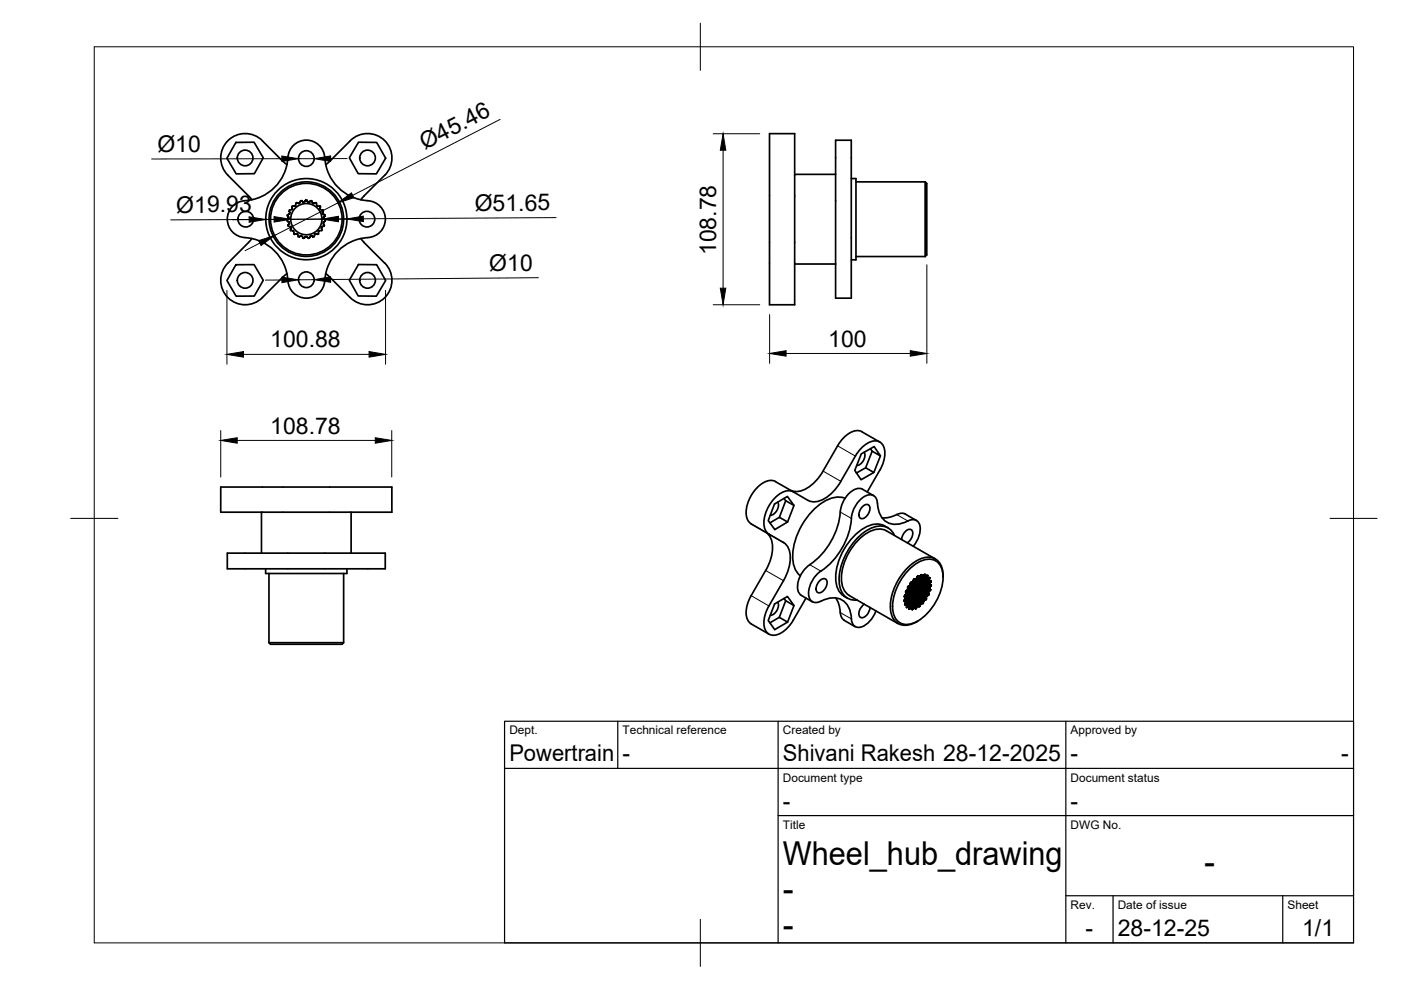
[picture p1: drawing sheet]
<svg xmlns="http://www.w3.org/2000/svg" width="297mm" height="210mm" viewBox="0 0 297 210" stroke-linecap="round" stroke-linejoin="round" font-family="sans-serif">
<!-- layer: Visible -->
<g fill="none" stroke="#000" stroke-width=".36">
<path d="M50 30.2h3.9l1.9 3.3-1.9 3.3-3.8 .1-2-3.4zM55.6 29.9l4.4 4.3M55.6 29.8a5.2 5.2 0 0 0-7.3 0 5.2 5.2 0 0 0 0 7.3l5.1 5.3M60 34.2l.8 .7M61 33.4a9.6 9.6 0 0 1-9.1 9.1 3.9 3.9 0 0 0-3.7 4 3.9 3.9 0 0 0 3.7 3.9M68.8 33.4a3.9 3.9 0 0 0-3.9-3.7 3.9 3.9 0 0 0-3.9 3.7M68.9 33.4a9.6 9.6 0 0 0 9.1 9.1M69.9 34.2l4.4-4.4a5.2 5.2 0 0 1 7.3 0 5.2 5.2 0 0 1 0 7.3l-4.4 4.4M69.9 34.2l-.8 .7M76 30.2h3.9l1.9 3.3-2 3.4-3.9-.1-1.8-3.3zM163.2 28.3h5.3v36.3h-5.3zM168.5 37h8.7"/>
<path d="M177.2 29.7h3.3v33.5h-3.3zM180.5 37.9h1v17.2h-1M181.5 38.6h14.7l.3 .3v15.2l-.3 .3M196.2 38.6v15.8M48.3 55.8a5.2 5.2 0 0 0 0 7.3 5.2 5.2 0 0 0 7.3 0M50 56.1h3.9l1.9 3.3-1.9 3.4h-3.8l-2-3.3zM51.9 50.4a9.6 9.6 0 0 1 9.1 9.1M53.4 50.6l-5.1 5.2M60.8 58l-5.2 5.1M60.9 45.6l.5-.2 .1-.3-.2-.4 .5-.2 .2-.2v-.6h.5l.2-.1v-.6l.8 .1 .3-.5 .7 .2 .4-.4 .4 .4 .3 .1 .4-.4 .3 .5 .2 .2 .6-.2 .1 .6 .7 .1-.1 .6 .2 .2h.5l-.2 .6 .1 .3 .5 .2-.3 .6 .4 .6-.5 .3v.2l.3 .6-.6 .1-.1 .3 .2 .5-.6 .1-.2 .2-.1 .6-.4-.2-.3 .2-.1 .5-.7-.2-.4 .5-.4-.3h-.3l-.4 .3-.4-.4-.2-.1-.5 .2-.2-.5-.2-.2-.6 .1M60.9 45.6l.4 .6-.5 .6 .5 .3v.2l-.3 .5M61.1 47.8v.1"/>
<path d="M61.1 47.9l.5 .2 .1 .2-.1 .5 .7 .2v.6M76 56.1h3.9l1.9 3.4-2 3.3h-3.9l-1.8-3.4zM76.5 50.6l.7 .8M77.2 51.4l4.4 4.4M77.2 41.5l-.7 .9M78 50.4a9.9 9.9 0 0 0-9.3 9.9 3.9 3.9 0 0 1-4.1 2.9 3.9 3.9 0 0 1-3.6-3.7M78 42.6a3.9 3.9 0 0 1 3.7 3.9 3.9 3.9 0 0 1-3.7 3.9M81.6 55.8a5.2 5.2 0 0 1 0 7.3 5.2 5.2 0 0 1-7.3 0l-5.2-5.1M168.5 56h8.7M181.5 54.4h14.7M174.5 99.9a8 8 0 0 1-5.5 4.3l-1.3-.2M183.2 95.9a2.15 2.15 0 0 1-1.6 2.8"/>
<path d="M184.6 95.1l.3 .6-1.4 3.5M184.9 95.7l1.8 1-1.4-2-2.7 1.5-1.4 3.5 1.4 2 2.7-1.5-1.8-1-1.9 1.1M186.5 93.7l-3.7-2.2a3.2 3.2 0 0 0-3.6 1l-1.6 2-3.1 5.4M186.7 96.7l-1.4 3.5M46.8 103.3h36.3v5.3h-36.3zM48.2 117.3h33.5v3.3h-33.5zM55.4 108.6v8.7M74.4 108.6v8.7M159.3 111.1l3 1.8M162.3 112.9a4 4 0 0 1 1.4 4.1 10.7 10.7 0 0 1-1.3 4M164.4 102.1l6.9 4M164.4 102.1a3.2 3.2 0 0 0-3.5 .9 7.7 7.7 0 0 0-2.6 6.7l.5 1 .5 .4"/>
<path d="M164.9 106.5a2.16 2.16 0 0 1-1.6 2.8M165.2 109.7l1.4-3.5 1.7 1-1.3 3.5M166.2 105.7l.4 .5M168.2 104.3a3.2 3.2 0 0 0-3.5 .9 7.7 7.7 0 0 0-2.6 6.7l.5 1 .4 .3 3.1 1.8a4 4 0 0 1 1.4 4.1 10.7 10.7 0 0 1-1.4 4l-3.1 5.4a5.2 5.2 0 0 0-.4 5.6 2.48 2.48 0 0 0 3.3-.1 7.7 7.7 0 0 0 2.3-2.5M168.3 107.2l-1.4-1.9-2.7 1.6-1.3 3.5 1.4 1.9 2.7-1.6-1.8-1-2 1.2M171.7 119.7a5.6 5.6 0 0 0-2.4 5.8l.6 .7M178.3 102.1l3.1-5.4a5.2 5.2 0 0 1 4.6-3.2 2.5 2.5 0 0 1 1.6 3 7.7 7.7 0 0 1-1.1 3.2l-2.6 4.6M178.3 102.1a7.7 7.7 0 0 1-5.7 4.3l-1.3-.3M179.2 105.6a5.5 5.5 0 0 0-5.1 1.1 14.5 14.5 0 0 0-6 12.4 4.4 4.4 0 0 0 1.6 3M180.5 109.9a15.4 15.4 0 0 1-7 11.6 5.4 5.4 0 0 0-1.8 5.5 1.6 1.6 0 0 0 2.4 .5 4.1 4.1 0 0 1 5.6 .8 7.7 7.7 0 0 1 .9 3.6 1.6 1.6 0 0 0 2.6 .8 6 6 0 0 0 2.5-3.2M180.5 109.9a5.9 5.9 0 0 1 3.4-4.9 1.59 1.59 0 0 1 2.1 1.7 4.1 4.1 0 0 0 3.6 4.5 7.9 7.9 0 0 0 3.5-1 1.6 1.6 0 0 1 2 1.8 6 6 0 0 1-1.5 3.8M182.9 107.4a.86 .86 0 0 1 1.5 0 2.16 2.16 0 0 1-1.8 2.6 1.44 1.44 0 0 1 0-2.2z"/>
<path d="M185.2 105.1l-2.3-1.4a2.6 2.6 0 0 0-3 1 6.9 6.9 0 0 0-1.9 4.9 15.4 15.4 0 0 1-6.3 10.1M187 109.8a8.5 8.5 0 0 0 3.9-1l1.1 .2 2.3 1.4M187.9 112.5l10.4 6M187.9 112.5a4.5 4.5 0 0 0-4.8 1 12 12 0 0 0-4.6 10.1 3.5 3.5 0 0 0 1.5 2.6M188.3 111.9a4.3 4.3 0 0 0-5.5 .3 12.9 12.9 0 0 0-5.5 11.7 3.7 3.7 0 0 0 1.7 2.5M189.6 113.5a3.3 3.3 0 0 0-4.6-1.6 12.8 12.8 0 0 0-7 12.1 3.4 3.4 0 0 0 3.7 3.2M191.2 114.4a2.19 2.19 0 0 1 1.8-2.2 1.42 1.42 0 0 1 .1 2.2l-.7 .7M56.3 120.6v1h17.3v-1M57 136.3h15.9M57 121.6v14.7M72.9 121.6v14.7l-.4 .3h-15.1l-.4-.3M159.3 132.3l3.7 2.1"/>
<path d="M159.3 126.3a5.5 5.5 0 0 0-.6 5.4l.6 .6M162.3 121l-3 5.3M164.9 127.7a2.16 2.16 0 0 1-1.6 2.8M165.2 130.9l1.4-3.5 1.7 1-1.3 3.5M166.2 126.9l.4 .5M168.3 128.4l-1.3-1.9-2.8 1.6-1.3 3.5 1.4 1.9 2.7-1.6-1.8-1-2 1.2M169.9 126.2l2.3 1.4M170.9 126.8l-2.7 4.7M173.8 123.1a.86 .86 0 0 1 1.5 0 2.16 2.16 0 0 1-1.8 2.6 1.44 1.44 0 0 1 0-2.2zM177.2 126.8a8.5 8.5 0 0 1 1.1 3.9l.7 .8M178.9 131.5l2.4 1.4M179 126.4l.7 .4"/>
<path d="M180 126.3l10.4 5.9M183.3 128.1a2.3 2.3 0 0 0-1.1 2.6 1.1 1.1 0 0 0 1.8-.5l.3-.7 .1-.7M191.7 127.3l.3 .2M191.7 126.5l.3 .2-.3 .6v.2h.3v.2l-.2 .5M191.7 126.4v.1M191.7 126.5l.5-.7-.2-.3 .5-.6v-.5l.3-.2 .3-.7h.3l.4-.8 .4 .1 .4-.7 .2 .3 .2-.1 .3-.5 .2 .4 .2-.1 .3-.3 .2 .5 .5-.3v.6l.4-.1-.1 .7h.4l-.3 .5 .3 .4-.3 .7 .2 .3-.4 .3v.6l-.5 .5v.6l-.5 .2-.2 .7-.4-.1-.1 .2-.2 .5-.4-.1-.5 .6-.2-.3-.4 .4-.3-.3-.4 .3M191.8 126.6l.2 .1M191.8 128.1l.1 .1M191.9 128.2h.3v.6l.4-.2 .1 .5M191.9 127.1l2.6 1.5M191.9 128.2h.1M191.9 126.2l3.3 1.9"/>
<path d="M191.9 128l.3 .2M192 126.8l3 1.8M192 126.9l2.7 1.6M192 127.8l1.8 1M192 127.7l2 1.1M192.1 126l3.3 1.9M192.1 125.7l3.6 2.2M192.1 125.8l3.6 2.1M192.2 125.3l3.6 2.1M192.2 128.8h.1M192.3 128.4l.3 .2M192.3 128.4l.8 .5"/>
<path d="M192.3 128.3l1 .6M192.4 125.1l3.6 2.1M192.4 124.7l4 2.3M192.5 124.8l3.9 2.3M192.5 124.9l3.8 2.2M192.5 124.4l3.9 2.2M192.7 129.1l.1 .1M192.7 129.1h.1M192.8 129.2h.1M192.8 124.2l3.7 2.1M193 123.7l3.9 2.3M193 123.8l3.9 2.2"/>
<path d="M193 123.8l3.9 2.3M193 123.9l3.9 2.2M193.1 120.4a5.4 5.4 0 0 1 4.7-1.8 3.4 3.4 0 0 1 2.2 3.8 11.6 11.6 0 0 1-6.3 9.7 3 3 0 0 1-4.4-2.6 11.5 11.5 0 0 1 3.8-9.1zM193.1 123.5l3.7 2.2M193.3 129.2h.2M193.4 129.2h.1M193.4 123.4l3.5 2M193.7 123l3.6 2M193.7 122.8l3.4 2M194 128.9l.2 .1M194.1 122.8h.1M194.1 122.8l3 1.7"/>
<path d="M194.1 129v.1M194.2 129l-.2-.1 .1 .1M194.4 122.4l3 1.7-3-1.7M194.5 122.2l.3 .2M194.8 128.5l.1 .1M194.8 122.4l2.3 1.3M195.1 122.1l1.9 1.1M195.2 122l1.8 1M195.7 127.9l-3.6-2 3.6 2.1M195.8 122.1l.9 .5M195.8 122l.8 .5M196.1 121.8h.1"/>
<path d="M196.6 122l.1 .1M196.6 122h.1M197 122.5h.1h-.1M197.1 122.5h.1M197.2 123.9l.2 .2M197.2 123.2l.2 .1M197.3 125.1l-3.6-2 3.6 2M197.3 123.2h.1M197.3 124h.1h-.1M197.3 125l-3.6-2.1 3.6 2.1M197.4 123.2h.1M199.9 122.1v.3"/>
<path d="M200 122.1a3.6 3.6 0 0 0-2.8-3.9 7.1 7.1 0 0 0-5.6 3.1 10.9 10.9 0 0 0-2.6 8.8 3.1 3.1 0 0 0 4.6 2.1l1-.5"/>
<circle cx="52" cy="33.5" r="1.66"/>
<circle cx="65" cy="33.6" r="1.66"/>
<circle cx="77.9" cy="33.5" r="1.66"/>
<circle cx="52" cy="59.4" r="1.66"/>
<circle cx="52.1" cy="46.5" r="1.66"/>
<circle cx="64.9" cy="46.5" r="7.9"/>
<circle cx="64.9" cy="46.5" r="3.3"/>
<circle cx="65" cy="59.3" r="1.66"/>
<circle cx="65" cy="46.5" r="7.6"/>
<circle cx="65" cy="46.5" r="8.6"/>
<circle cx="77.8" cy="46.5" r="1.66"/>
<circle cx="77.9" cy="59.4" r="1.66"/>
</g>
<!-- layer: Visible Narrow -->
<g fill="none" stroke="#000" stroke-width=".21">
<path d="M174.5 99.9l3.8 2.2M177.6 94.5l3.8 2.2M159.3 111.1l3.7 2.1M162.3 112.9l3.8 2.1M171.7 119.7l2.3 1.4M178.1 108.6l2.4 1.3M190.1 109.1l2.4 1.4M159.3 126.3l3.7 2.2M162.3 121l3.8 2.1M178.1 129.9l2.4 1.3M191.7 127.3l.3 .2zM191.7 127.4l.2 .1"/>
<path d="M191.7 127.4l.2 .1zM191.7 127.4l.1 .1zM191.7 127.4l.1 .1M191.7 127.5h.1M191.7 127.3l2.7 1.5zM191.7 126.5l3.4 1.9M191.8 126.4l3.3 1.9zM191.8 127.2l2.6 1.5M191.8 127.2l2.6 1.6-2.7-1.6M191.8 126.3l3.3 2M191.8 126.6l3.2 1.9-3-1.8M191.8 127.2l2.6 1.5-2.6-1.5"/>
<path d="M191.8 126.3l3.3 1.9zM191.8 126.6l.2 .1zM191.8 126.3l3.3 1.9M191.8 127.1l2.6 1.5M191.8 128.1l.2 .1M191.8 128.1l.2 .1zM191.8 128.2h.1zM191.8 126.6l.1 .1-.1-.1M191.8 127.1l2.7 1.5M191.9 128.1l.1 .1-.1-.1M191.9 128.2h.1M191.9 126.6h.1"/>
<path d="M191.9 126.3l3.3 1.9zM191.9 127.1l2.6 1.5M191.9 128l.3 .2zM191.9 126.2l3.3 1.9M191.9 128l1.8 1-1.5-.8M191.9 126.7h.1M191.9 126.2l3.3 1.9-3.3-1.9M191.9 127l2.6 1.5M191.9 126.2l3.3 1.9-3.2-1.9M191.9 126.9l2.7 1.6M191.9 127.9l1.8 1-1.8-.9M191.9 127.5l-.2-.1 .2 .1"/>
<path d="M192 126.1l3.2 1.9-3.2-1.9M192 126.9l2.6 1.6-2.6-1.6M192 127.8l1.7 1.1M192 126.8l3 1.7M192 126.8l3 1.8M192 125.5l3.8 2.3M192 126.1l3.3 1.9M192 127.8l1.8 1zM192 125.4l3.8 2.2M192 127.5l2.3 1.4-2.3-1.3M192 127.7l1.9 1.1zM192 127.6l2.3 1.3-2.3-1.3"/>
<path d="M192 127.7l2 1.1M192 125.7l3.8 2.1M192.1 125.3l3.7 2.2M192.1 126l3.4 1.9zM192.1 125.9l3.5 2.1zM192.1 128.2l-.2-.1 .1 .1M192.1 125.9l3.6 2M192.2 125.8l3.5 2.1M192.2 125.3l3.7 2.1M192.2 128.7l.1 .1M192.2 128.6l.2 .1M192.2 128.7l.2 .1"/>
<path d="M192.2 128.6l.2 .1-.2-.1M192.2 128.8h.1M192.2 128.2l1.4 .8-1.3-.8M192.2 128.5l.3 .1zM192.2 128.2l1.4 .8M192.3 128.4l.3 .2zM192.3 128.8h.1M192.3 128.3l1.3 .7-1.3-.7M192.3 128.4l.9 .5M192.3 128.4l.8 .5-.8-.5 .8 .5-.5-.3M192.3 128.3l1.3 .7M192.3 128.8l-.1-.1 .1 .1"/>
<path d="M192.3 125.2l3.6 2.1M192.4 125.1l3.6 2.1-3.6-2M192.4 128.7h-.2h.2M192.4 125.1l3.6 2.1M192.4 125l3.7 2.2zM192.4 125.1l3.7 2.1M192.4 125.1l3.6 2.1zM192.4 128.7l-.2-.1 .2 .1M192.4 124.5l4 2.3M192.4 124.4l4 2.3-3.9-2.3M192.4 124.5l4 2.2M192.4 124.6l4 2.4-4-2.3"/>
<path d="M192.4 124.9l3.9 2.2-3.8-2.2M192.4 125l3.8 2.2zM192.4 124.7l4 2.3M192.5 124.4l3.9 2.3-3.9-2.3M192.5 124.9l3.9 2.2M192.5 128.7l-.3-.2 .2 .2M192.5 124.4l3.9 2.2zM192.5 128.7l-.3-.2 .3 .2M192.6 124.3l3.8 2.3M192.6 124.3l3.8 2.2M192.7 124.3l3.7 2.2-3.8-2.2M192.7 124.3l3.8 2.2"/>
<path d="M192.7 128.9l.2 .2zM192.7 129l.2 .1zM192.7 124.3l3.8 2.1zM192.7 128.7l.3 .2M192.7 128.7l.4 .2M192.8 124.2l3.7 2.2-3.7-2.1M192.8 129.1l-.1-.1 .1 .2M192.8 129.1l-.1-.1 .1 .1M192.8 124.2l3.7 2.2M192.9 124.2l3.7 2.1zM192.9 124.2l3.7 2.1M192.9 124.1l3.7 2.2-3.7-2.1"/>
<path d="M192.9 129l-.2-.1 .2 .1M193 124.1l3.7 2.1zM193 124.1l3.7 2.2zM193 129l-.3-.2 .3 .2M193 129l-.3-.1 .3 .1M193 123.8l3.9 2.2M193 123.9l3.9 2.2M193 123.6l3.9 2.2-3.9-2.2M193 123.7l3.9 2.3M193 128.9l-.3-.1 .3 .2M193 123.7l3.9 2.2M193 123.5l3.8 2.2"/>
<path d="M193.1 123.5l3.7 2.2M193.1 128.9l-.4-.2 .4 .2M193.1 123.5l3.8 2.1-3.8-2.1M193.2 123.5l3.7 2.1-3.7-2.1M193.3 128.9l-1-.6 1 .6M193.3 123.5l3.6 2-3.5-2M193.3 123.4l3.6 2.1-3.6-2M193.3 128.9l.3 .2M193.3 129l.2 .1M193.3 129l.2 .2zM193.3 129.1l.2 .1h-.1M193.4 123.4l3.5 2"/>
<path d="M193.5 123.4l3.5 2-3.5-2M193.5 123.4l3.5 2M193.5 129.2l-.2-.1 .2 .1M193.6 123.3l3.5 2zM193.6 129.1l-.3-.1 .3 .1M193.6 129.1l-.3-.2 .3 .2M193.6 123.2l3.5 2.1-3.5-2M193.7 129l-1.5-.8 1.5 .8M193.7 123l3.6 2.1M193.7 122.9l3.6 2M193.7 122.9l3.6 2.1zM193.7 128.9l-1.8-1 1.8 1"/>
<path d="M193.7 122.9l3.6 2.1M193.7 123l3.6 2M193.7 122.8l3.4 2zM193.7 122.9l3.5 2zM193.7 122.9l3.5 2M193.8 122.7l3.3 2-3.3-1.9M193.8 122.7l3.3 1.9M193.8 122.7l3.3 2-3.4-1.9M193.8 128.8l-1.8-1 1.8 1M193.9 122.7l3.2 1.9-3.2-1.9M193.9 128.8l-1.9-1.1 1.9 1.1M194 128.8l.2 .2-2.2-1.3 2.3 1.3"/>
<path d="M194 128.8l.2 .2-.2-.2M194 122.8l3.1 1.7-3-1.7M194 128.9l.2 .1-.2-.1M194.1 122.8h.1M194.1 129v.1M194.1 122.8l3 1.7M194.2 122.8l3 1.7M194.2 122.7l3 1.8M194.3 122.7l3 1.7M194.3 128.9l-2.3-1.3 2.3 1.3M194.3 122.7l3 1.6M194.3 122.6l3 1.7-3-1.7"/>
<path d="M194.3 128.8l-2.6-1.5 2.6 1.6M194.4 122.5l3 1.7M194.4 128.7l-2.6-1.5 2.6 1.5M194.4 122.4l3 1.7M194.4 122.3l2.8 1.6M194.5 122.3l2.7 1.5-2.7-1.5M194.5 128.6l-2.7-1.5 2.7 1.5M194.5 122.3l2.7 1.5M194.5 122.2l2.7 1.6zM194.5 122.2l.3 .1M194.5 128.5l-2.6-1.5 2.6 1.5M194.6 122.2l.2 .1z"/>
<path d="M194.6 122.2h.1zM194.6 122.2h.1M194.7 122.2h.1M194.7 128.5l.2 .1M194.7 122.2h-.1l.1 .1M194.7 122.3l-.1-.1 .1 .1M194.9 128.6h.1M194.8 122.4l-.3-.2 .3 .2M194.8 128.6h.1M194.8 122.4l2.3 1.3-2.6-1.5 2.6 1.5M194.8 122.4l2.4 1.3M194.9 122.3l2.3 1.3-2.3-1.3"/>
<path d="M194.9 122.4l2.3 1.3M195 122.3l2.2 1.3M195 128.5l-3-1.7 3 1.7M195 122.3l2.3 1.2M195 122.3l2.2 1.3-2.2-1.3M195.1 122.2l2.2 1.3zM195.1 128.3l-3.4-1.9 3.4 1.9M195.1 122.1l2.2 1.3M195.2 128.1l-3.3-1.8 3.3 1.8M195.2 122l1.8 1.1zM195.2 122l1.8 1M195.2 121.9l.3 .2z"/>
<path d="M195.2 121.9l.3 .2-.3-.1M195.3 121.9l.2 .1zM195.3 121.8l.1 .1zM195.3 128l-3.3-1.9 3.3 1.9M195.3 127.9l-3.2-1.8 3.2 1.8M195.3 127.9l-3.2-1.9 3.3 1.9M195.4 121.8l.1 .2-.2-.1M195.4 121.8v.1M195.4 121.9h.1M195.5 122l-.2-.1 .2 .1M195.5 127.9l-3.4-2 3.5 2.1M195.6 122.1l1.4 .9"/>
<path d="M195.6 127.9l-3.5-1.9 3.5 1.9M195.6 128l-3.5-2 3.5 2M195.6 122.1l1.4 .9-1.3-.9M195.7 122.1l1.3 .8-1.3-.8M195.8 127.8l-3.8-2.2 3.8 2.2M195.8 122l.9 .6M195.8 127.5l-3.8-2.1 3.8 2.2M195.8 127.6l-3.8-2.2 3.8 2.2M195.9 122l.2 .1-.2-.1M195.9 127.4l-3.8-2.1 3.7 2.1M195.9 121.9l.2 .2M195.9 122l.2 .1"/>
<path d="M195.9 127.4l-3.7-2.2 3.7 2.2M195.9 121.9l.2 .2-.2-.2M195.9 121.9l.2 .1-.2-.1M195.9 121.9l.2 .1M196 121.8h.1M196.1 121.8h.1M196.1 121.8h-.1l.1 .1M196.1 121.9l-.1-.1 .1 .1M196.1 121.9h-.2l.2 .1M196.1 122l-.2-.1 .2 .1M196.1 122.2l-.3-.2 .8 .5M196.1 122.2l.5 .3"/>
<path d="M196.2 127.2l-3.8-2.2 3.7 2.2M196.2 127.1l-3.8-2.1 3.8 2.2M196.2 122.2l.4 .2M196.2 127.1l-3.8-2.1 3.9 2.1M196.3 127.1l-3.8-2.2 3.8 2.2M196.3 122.2l.4 .2zM196.4 122.2l.3 .2M196.4 122.2l.3 .1-.3-.1M196.4 122.2l.3 .1M196.4 126.7l-3.9-2.3 3.9 2.3M196.4 122.1l.3 .2zM196.4 126.8l-4-2.3 4 2.4"/>
<path d="M196.5 122.1l.2 .1-.2-.1M196.5 122.1l.2 .1M196.5 122.1h.2M196.6 122l.1 .1M196.6 126.3l-3.7-2.1 3.7 2.1M196.6 122h.1M196.7 122.4l-.3-.2 .3 .2M196.7 122.5l-.9-.5 .9 .5M196.7 126.3l-3.8-2.2 3.8 2.2M196.7 122.2l-.2-.1 .2 .1M196.7 122.3l-.3-.2 .3 .2M196.7 122.1l-.1-.1 .1 .1"/>
<path d="M196.7 122.6l-.9-.6 .9 .6M196.7 122.6l.4 .2-1.3-.7 1.3 .7-1.4-.7 1.3 .7M196.8 125.7l-3.8-2.2 3.8 2.2M196.8 125.8l-3.8-2.2 3.8 2.2M196.8 126.2l-3.8-2.3 3.8 2.3M196.9 125.8l-3.9-2.2 3.9 2.2M196.9 126.1l-3.9-2.2 3.9 2.3M196.9 122.5l.2 .2M196.9 125.8l-3.9-2.2 3.9 2.3M196.9 122.5l.2 .2-.2-.2M196.9 125.9l-3.9-2.2 3.9 2.2M196.9 126l-3.9-2.3 3.9 2.3"/>
<path d="M197 123l-1.5-.8 1.5 .8M197 122.5l.1 .1-.1-.1M197 122.9l-1.3-.8 1.3 .8M197 123.1l-1.8-1.1 1.8 1.1M197 125.4l-3.5-2 3.5 2M197 125.3l-3.5-1.9 3.5 2M197 123.1l-1.8-1 1.8 1M197 123.2l-1.8-1.1 1.8 1.1M197 125.3l-3.5-2 3.5 2M197.1 122.8l-.3-.2 .3 .2M197.1 122.5h.1M197.1 123.2l.3 .2"/>
<path d="M197.1 122.7l-.3-.1 .3 .1M197.1 123.2l.3 .1M197.1 124.7l-3.4-1.9 3.4 2M197.1 125.3l-3.5-2 3.4 2M197.1 122.6l-.2-.1 .2 .1M197.1 123.2l.3 .1-.3-.1M197.2 123.2l.2 .1-.2-.1M197.2 123.8l-2.7-1.5 2.7 1.5M197.2 124.8l-3.5-1.9 3.5 2M197.2 125.2l-3.6-2 3.6 2M197.2 125.2l-3.6-2 3.5 2.1M197.2 124.5l-3-1.8 3 1.8"/>
<path d="M197.2 124.4l-3-1.7 3 1.7M197.2 125.2l-3.5-2.1 3.5 2.1M197.2 125.2l-3.6-2.1 3.6 2.1M197.2 123.6l-2.2-1.3 2.2 1.3M197.3 123.5l-2.3-1.2 2.3 1.2M197.3 124.9l-3.6-2 3.6 2M197.3 125.2l-3.6-2.1 3.5 2.1M197.3 123.2h.1M197.3 123.5l-2.2-1.3 2.2 1.3M197.3 125l-3.6-2.1 3.6 2.1M197.3 124h.1M197.3 123.4l-2.2-1.3 2.2 1.3"/>
<path d="M197.3 124.3l-2.9-1.8 2.9 1.8M197.4 124.3l-3-1.8 3 1.8M197.4 123.2h.1M197.4 124.2l-3-1.7 3 1.7M197.4 124.2l-3-1.8 3 1.8"/>
</g>
<!-- layer: Visible -->
<g fill="#000">
<circle cx="192.7" cy="128.7" r=".18"/>
<circle cx="196.1" cy="121.8" r=".18"/>
</g>
<!-- layer: BORDER -->
<path d="M20 9.9h267v190h-267zM148.5 4.9v10M15 109.9h10M282 109.9h10M148.5 194.9v10" fill="none" stroke="#000" stroke-width=".21"/>
<!-- layer: TITLEBLOCK -->
<path d="M107 152.9h180v47h-180zM131 152.9v10M165 152.9v47M226 152.9v47M107 162.9h180M165 172.9h122M226 189.9h61M236 189.9v10M272 189.9v10" fill="none" stroke="#000" stroke-width=".25"/>
<!-- layer: FD_Dimensions -->
<g fill="none" stroke="#000" stroke-width=".21">
<path d="M59.8 33.6l-27.6 .1M63.3 33.6h3.3M70.1 33.6h3.5M106 25.3l-31.2 16.1M151.2 28.4h9.9M153.3 31.8v29.3M55.1 51.6l-3.1 1.5M59.8 59.4h-3.5M66.6 59.3h-3.3M71.7 43l-13.5 6.9M75.2 46.4l-39 .2M114.2 58.9l-44.1 .4"/>
<path d="M117.9 46.1l-40.9 .3M196.5 56.1v20.9M48.1 61.6v15.6M51.6 75.1h26.7M81.7 61.6v15.6M151.2 64.6h9.9M163.2 66.7v10.3M166.7 74.9h26.3M46.8 91.3v9.8M50.3 93.4h29.3M83.1 91.3v9.8"/>
</g>
<g fill="#000" stroke="#000" stroke-width=".21">
<path d="M59.8 33.1l3.5 .5-3.5 .6zM66.6 33.6l3.5-.5v1.1zM153.3 28.4l.6 3.4h-1.2zM52.8 46l3.5 .5-3.5 .6zM54.8 51l3.4-1.1-2.8 2.2zM58.1 45.9l3.5 .6-3.5 .6zM59.8 58.8l3.5 .5-3.5 .6zM66.6 59.3l3.5-.6v1.2zM68.3 46.5l3.5-.6v1.1zM71.7 43l2.8-2.1 .5 1zM73.5 46.4l3.5-.6v1.2zM48.1 75.1l3.5-.6v1.2z"/>
<path d="M78.3 74.5l3.4 .6-3.4 .6zM152.7 61.1h1.2l-.6 3.5zM163.2 74.9l3.5-.5v1.1zM193 74.4l3.5 .5-3.5 .6zM46.8 93.4l3.5-.6v1.2zM79.6 92.8l3.5 .6-3.5 .6z"/>
</g>
<g font-size="7">
<text x="166" y="183.4">Wheel_hub_drawing</text>
<text x="255.3" y="185.2">-</text>
<text x="166" y="190.9">-</text>
<text x="166" y="198.4">-</text>
</g>
<g font-size="4.9">
<text x="33.4" y="32.2">Ø10</text>
<text x="90" y="31.8" transform="rotate(-27 90 31.8)">Ø45.46</text>
<text x="37.4" y="45.1">Ø19.93</text>
<text x="100.6" y="44.7">Ø51.65</text>
<text x="103.7" y="57.4" transform="rotate(-1 103.7 57.4)">Ø10</text>
<text x="151.8" y="54.1" transform="rotate(-90 151.8 54.1)">108.78</text>
<text x="57.3" y="73.7">100.88</text>
<text x="175.6" y="73.5">100</text>
<text x="57.3" y="91.9">108.78</text>
<text x="108" y="161.4">Powertrain</text>
<text x="132" y="161.4">-</text>
<text x="166" y="161.4">Shivani Rakesh 28-12-2025</text>
<text x="227" y="161.4">-</text>
<text x="284.4" y="161.4">-</text>
<text x="166" y="171.4">-</text>
<text x="227" y="171.4">-</text>
<text x="230.2" y="198.6">-</text>
<text x="237" y="198.4">28-12-25</text>
<text x="276.1" y="198.6">1/1</text>
</g>
<g font-size="2.5">
<text x="108" y="155.7">Dept.</text>
<text x="132" y="155.7">Technical reference</text>
<text x="166" y="155.7">Created by</text>
<text x="227" y="155.7">Approved by</text>
<text x="166" y="165.7">Document type</text>
<text x="227" y="165.7">Document status</text>
<text x="166" y="175.7">Title</text>
<text x="227" y="175.7">DWG No.</text>
<text x="227" y="192.7">Rev.</text>
<text x="237" y="192.7">Date of issue</text>
<text x="273" y="192.7">Sheet</text>
</g>
</svg>
